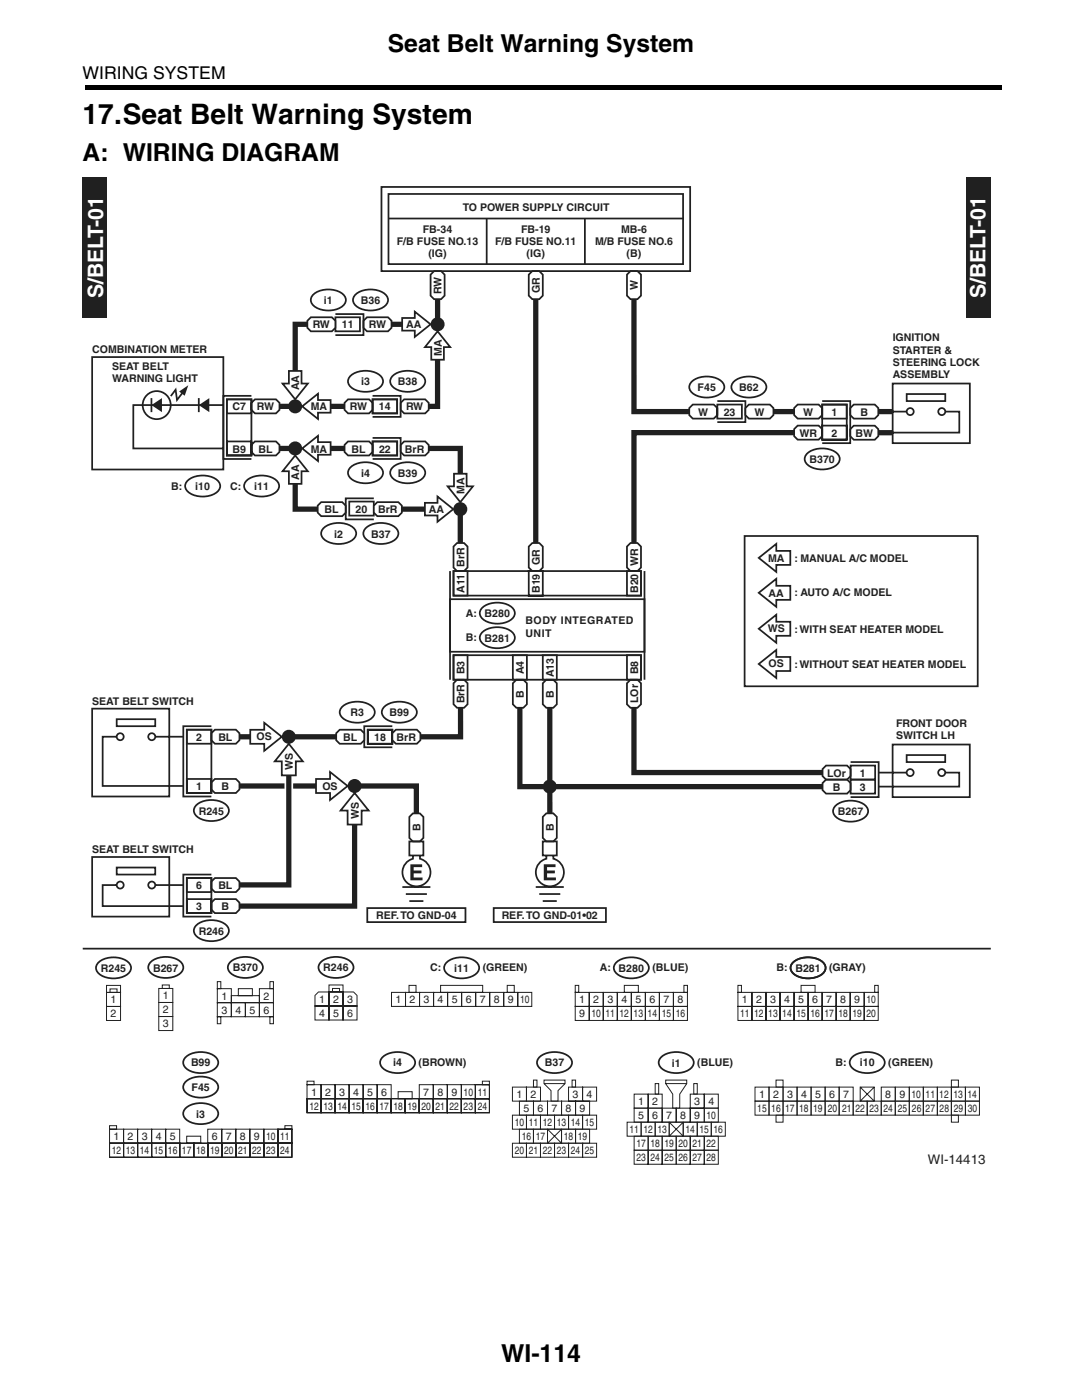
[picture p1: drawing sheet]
<svg xmlns="http://www.w3.org/2000/svg" width="216mm" height="279mm" viewBox="0 0 216 279" stroke-linecap="round" stroke-linejoin="round" font-family="sans-serif">
<path d="M17 17h183v.8h-183z" fill="#000"/>
<path d="M16.5 189.4h181.3" fill="none" stroke="#231f20" stroke-width=".35"/>
<g fill="none" stroke="#231f20" stroke-width=".2">
<path d="M61.3 216.5h2.8v2.8h-2.8zM61.3 219.3h2.8v2.8h-2.8zM61.3 215.8h1.4v.7h-1.4zM64.1 216.5h2.8v2.8h-2.8zM64.1 219.3h2.8v2.8h-2.8zM66.9 216.5h2.8v2.8h-2.8zM66.9 219.3h2.8v2.8h-2.8zM69.7 216.5h2.8v2.8h-2.8zM69.7 219.3h2.8v2.8h-2.8zM72.5 219.3h2.8v2.8h-2.8zM72.5 216.5h2.8v2.8h-2.8zM75.3 216.5h2.8v2.8h-2.8z"/>
<path d="M75.3 219.3h2.8v2.8h-2.8zM78.1 219.3h2.8v2.8h-2.8zM79.5 217.9h2.8v1.4h-2.8zM80.9 219.3h2.8v2.8h-2.8zM83.7 219.3h2.8v2.8h-2.8zM83.7 216.5h2.8v2.8h-2.8zM86.5 216.5h2.8v2.8h-2.8zM86.5 219.3h2.8v2.8h-2.8zM89.3 216.5h2.8v2.8h-2.8zM89.3 219.3h2.8v2.8h-2.8zM92.1 216.5h2.8v2.8h-2.8zM92.1 219.3h2.8v2.8h-2.8z"/>
<path d="M94.9 216.5h2.8v2.8h-2.8zM94.9 219.3h2.8v2.8h-2.8zM96.3 215.8h1.4v.7h-1.4z"/>
</g>
<g fill="#231f20">
<path d="M16.5 35.4h4.9v28h-4.9z"/>
<path d="M192.8 35.4h4.9v28h-4.9z"/>
</g>
<g fill="none" stroke="#231f20" stroke-width=".35">
<path d="M30.2 79.5v2.8"/>
<circle cx="31.3" cy="80.9" r="2.8"/>
</g>
<path d="M30.2 80.9l2.1-1.4v2.8z" fill="#231f20"/>
<path d="M87.3 59.7v5M106.9 59.7v48.7M55.8 89.5h3.1M55.8 81.1h3.1M91.9 101.6v6.8" fill="none" stroke="#231f20" stroke-width="1.1" stroke-linecap="butt"/>
<g fill="none" stroke="#231f20" stroke-width=".35">
<path d="M76.1 37.3h61.7v16.8h-61.7zM77.5 38.7h58.8v14h-58.8zM77.5 43.6h58.8M97.1 43.6v9.1M105.5 54.8l.7-.7h1.4l.7 .7v4.2l-.7 .7h-1.4l-.7-.7zM116.7 43.6v9.1M125.8 54.1h1.4l.7 .7v4.2l-.7 .7h-1.4l-.7-.7v-4.2zM18.4 141.5h15.4v17.5h-15.4zM23.3 143.6h7.7v1.4h-7.7zM23.3 147.1h-2.8v9.8h16.1M31 147.1h5.6M37.3 145.7h4.9v2.8h-4.9z"/>
<path d="M37.3 145.7h4.9v12.6h-4.9zM37.3 155.5h4.9v2.8h-4.9zM42.2 145h-5.6v14h5.6M42.9 145.7h4.2l.7 .7v1.4l-.7 .7h-4.2l-.7-.7v-1.4zM42.9 155.5h4.2l.7 .7v1.4l-.7 .7h-4.2l-.7-.7v-1.4zM23.3 173.2h7.7v1.4h-7.7zM23.3 176.7h-2.8v4.2h13.3M31 176.7h2.8M81.7 163.1l.7-.7h1.4l.7 .7v4.2l-.7 .7h-1.4l-.7-.7z"/>
<circle cx="24" cy="147.1" r=".7"/>
<circle cx="30.3" cy="147.1" r=".7"/>
<circle cx="24" cy="176.7" r=".7"/>
<circle cx="30.3" cy="176.7" r=".7"/>
</g>
<path d="M81.9 172.5h2.4v.6h-1.7v.7h1.5v.5h-1.5v.9h1.7v.5h-2.4z" fill="#231f20"/>
<path d="M80.3 177.1h5.6M81 178.5h4.2M81.7 168h2.8v2.8h-2.8zM81.7 179.9h2.8M82.4 170.8v.6a2.8 2.8 0 0 0-1.6 4.3 2.8 2.8 0 0 0 4.6 0 2.8 2.8 0 0 0-1.6-4.3v-.6M109 162.4h1.4l.7 .7v4.2l-.7 .7h-1.4l-.7-.7v-4.2zM73.3 181.3h19.6v2.8h-19.6z" fill="none" stroke="#231f20" stroke-width=".35"/>
<path d="M108.5 172.5h2.4v.6h-1.7v.7h1.6v.5h-1.6v.9h1.8v.5h-2.5z" fill="#231f20"/>
<g fill="none" stroke="#231f20" stroke-width=".35">
<path d="M137.9 76.3a4.8 4.8 0 0 1 6.3 0 1.63 1.63 0 0 1-.9 2.6 4.9 4.9 0 0 1-5.4-.7 1.38 1.38 0 0 1 0-1.9zM146.3 76.3a4.8 4.8 0 0 1 6.3 0 1.63 1.63 0 0 1-.9 2.6 4.9 4.9 0 0 1-5.4-.7 1.38 1.38 0 0 1 0-1.9zM178.2 76.6h15.4v11.9h-15.4zM181 78.7h7.7v1.4h-7.7zM37.3 96.1a4.8 4.8 0 0 1 6.3 0 1.63 1.63 0 0 1-1 2.6 4.9 4.9 0 0 1-5.3-.8 1.38 1.38 0 0 1 0-1.8zM49.1 96.1a4.8 4.8 0 0 1 6.3 0 1.63 1.63 0 0 1-1 2.6 4.9 4.9 0 0 1-5.3-.8 1.38 1.38 0 0 1 0-1.8zM143.2 80.1h5.6v4.2h-5.6M159.2 80.8h4.2l.7 .7v1.4l-.7 .7h-4.2l-.7-.7v-1.4zM159.2 85h4.2l.7 .7v1.4l-.7 .7h-4.2l-.7-.7v-1.4zM161 90.7a4.8 4.8 0 0 1 6.3 0 1.63 1.63 0 0 1-1 2.6 4.9 4.9 0 0 1-5.3-.8 1.38 1.38 0 0 1 0-1.8zM164.1 80.8h4.9v2.8h-4.9zM164.1 80.8h4.9v7h-4.9z"/>
<path d="M164.1 85h4.9v2.8h-4.9zM164.1 80.1h5.6v8.4h-5.6M178.2 82.2h2.8M188.7 82.2h2.8v4.2h-13.3M68.2 141.2a4.8 4.8 0 0 1 6.3 0 1.63 1.63 0 0 1-1 2.6 4.9 4.9 0 0 1-5.3-.7 1.38 1.38 0 0 1 0-1.9zM76.6 141.2a4.8 4.8 0 0 1 6.3 0 1.63 1.63 0 0 1-1 2.6 4.9 4.9 0 0 1-5.3-.7 1.38 1.38 0 0 1 0-1.9zM164.2 156.3l.7-.7h4.2l.7 .7v1.4l-.7 .7h-4.2l-.7-.7zM164.9 152.8h4.2l.7 .7v1.4l-.7 .7h-4.2l-.7-.7v-1.4zM169.8 152.8h4.9v2.8h-4.9zM169.8 155.6h4.9v2.8h-4.9zM169.8 152.1h5.6v7h-5.6M175.4 154.2h5.6"/>
<path d="M178.2 148.6h15.4v10.5h-15.4zM181 150.7h7.7v1.4h-7.7zM188.7 154.2h2.8v2.8h-16.1M18.4 171.1h15.4v11.9h-15.4zM33.8 176.7h2.8M37.3 175.3h4.9v2.8h-4.9zM37.3 175.3h4.9v7h-4.9zM37.3 179.5h4.9v2.8h-4.9zM39 160.9a4.8 4.8 0 0 1 6.3 0 1.63 1.63 0 0 1-.9 2.5 4.9 4.9 0 0 1-5.4-.7 1.38 1.38 0 0 1 0-1.8zM42.2 174.6h-5.6v8.4h5.6M42.9 175.3h4.2l.7 .7v1.4l-.7 .7h-4.2l-.7-.7v-1.4zM42.9 179.5h4.2l.7 .7v1.4l-.7 .7h-4.2l-.7-.7v-1.4z"/>
<path d="M106.9 177.1h5.6M107.6 178.5h4.2M108.3 168h2.8v2.8h-2.8zM108.3 179.9h2.8M109.1 170.8v.6a2.8 2.8 0 0 0-1.6 4.3 2.8 2.8 0 0 0 4.6 0 2.8 2.8 0 0 0-1.6-4.3v-.6M166.6 161a4.8 4.8 0 0 1 6.3 0 1.63 1.63 0 0 1-.9 2.6 4.9 4.9 0 0 1-5.4-.8 1.38 1.38 0 0 1 0-1.8zM33.8 180.9h2.8M39 184.9a4.8 4.8 0 0 1 6.3 0 1.63 1.63 0 0 1-.9 2.5 4.9 4.9 0 0 1-5.4-.7 1.38 1.38 0 0 1 0-1.8z"/>
<circle cx="181.7" cy="82.2" r=".7"/>
<circle cx="188" cy="82.2" r=".7"/>
<circle cx="181.7" cy="154.2" r=".7"/>
<circle cx="188" cy="154.2" r=".7"/>
</g>
<path d="M47.8 156.9h15.3M70.8 156.9h12.3v5.5" fill="none" stroke="#231f20" stroke-width="1.1" stroke-linecap="butt"/>
<path d="M138.3 80.8h4.2l.7 .7v1.4l-.7 .7h-4.2l-.7-.7v-1.4z" fill="#fff"/>
<path d="M138.3 80.8h4.2l.7 .7v1.4l-.7 .7h-4.2l-.7-.7v-1.4zM143.2 80.8h4.9v2.8h-4.9z" fill="none" stroke="#231f20" stroke-width=".35"/>
<path d="M149.5 80.8h4.2l.7 .7v1.4l-.7 .7h-4.2l-.7-.7v-1.4z" fill="#fff"/>
<path d="M149.5 80.8h4.2l.7 .7v1.4l-.7 .7h-4.2l-.7-.7v-1.4z" fill="none" stroke="#231f20" stroke-width=".35"/>
<path d="M50.9 88.1h4.2l.7 .7v1.4l-.7 .7h-4.2l-.7-.7v-1.4z" fill="#fff"/>
<path d="M45.3 79.7h4.9v11.2h-4.9zM50.2 79h-5.6v12.6h5.6M45.3 88.1h4.9v2.8h-4.9zM50.9 88.1h4.2l.7 .7v1.4l-.7 .7h-4.2l-.7-.7v-1.4z" fill="none" stroke="#231f20" stroke-width=".35"/>
<path d="M50.9 79.7h4.2l.7 .7v1.4l-.7 .7h-4.2l-.7-.7v-1.4z" fill="#fff"/>
<g fill="none" stroke="#231f20" stroke-width=".35">
<path d="M45.3 79.7h4.9v2.8h-4.9zM50.9 79.7h4.2l.7 .7v1.4l-.7 .7h-4.2l-.7-.7v-1.4zM89.8 119.6h38.8v10.5h-38.8zM89.8 114v21.7M90.5 114h37.4v4.9h-37.4zM90.5 109.1l.7-.7h1.4l.7 .7v4.2l-.7 .7h-1.4l-.7-.7zM90.5 114h2.8v4.9h-2.8zM105.5 109.1l.7-.7h1.4l.7 .7v4.2l-.7 .7h-1.4l-.7-.7zM105.5 114h2.8v4.9h-2.8zM125.1 109.1l.7-.7h1.4l.7 .7v4.2l-.7 .7h-1.4l-.7-.7zM125.1 114h2.8v4.9h-2.8zM128.6 114v21.7"/>
<path d="M90.5 130.8h37.4v4.9h-37.4zM90.5 136.4l.7-.7h1.4l.7 .7v4.2l-.7 .7h-1.4l-.7-.7zM90.5 130.8h2.8v4.9h-2.8zM96.1 121.5a4.8 4.8 0 0 1 6.3 0 1.63 1.63 0 0 1-.9 2.5 4.9 4.9 0 0 1-5.4-.7 1.38 1.38 0 0 1 0-1.8zM96.1 126.4a4.8 4.8 0 0 1 6.3 0 1.63 1.63 0 0 1-.9 2.5 4.9 4.9 0 0 1-5.4-.7 1.38 1.38 0 0 1 0-1.8zM102.4 130.8h2.8v4.9h-2.8zM103.1 135.7h1.4l.7 .7v4.2l-.7 .7h-1.4l-.7-.7v-4.2zM108.3 130.8h2.8v4.9h-2.8zM109 135.7h1.4l.7 .7v4.2l-.7 .7h-1.4l-.7-.7v-4.2zM125.1 130.8h2.8v4.9h-2.8zM125.8 135.7h1.4l.7 .7v4.2l-.7 .7h-1.4l-.7-.7v-4.2z"/>
</g>
<path d="M158.5 86.4h-32v22" fill="none" stroke="#231f20" stroke-width="1.1" stroke-linecap="butt"/>
<g fill="#231f20">
<circle cx="109.7" cy="157" r="1.4"/>
<circle cx="70.8" cy="156.9" r="1.4"/>
</g>
<path d="M78.3 145h-5.6v4.2h5.6" fill="none" stroke="#231f20" stroke-width=".35"/>
<path d="M67.8 145.7h4.2l.7 .7v1.4l-.7 .7h-4.2l-.7-.7v-1.4z" fill="#fff"/>
<path d="M67.8 145.7h4.2l.7 .7v1.4l-.7 .7h-4.2l-.7-.7v-1.4z" fill="none" stroke="#231f20" stroke-width=".35"/>
<path d="M73.4 145.7h4.9v2.8h-4.9z" fill="#fff"/>
<path d="M39.7 79.5v2.8M73.4 145.7h4.9v2.8h-4.9zM19.5 192.3a4.8 4.8 0 0 1 6.3 0 1.63 1.63 0 0 1-.9 2.5 4.9 4.9 0 0 1-5.4-.7 1.38 1.38 0 0 1 0-1.8zM29.9 192.2a4.8 4.8 0 0 1 6.3 0 1.63 1.63 0 0 1-.9 2.6 4.9 4.9 0 0 1-5.4-.8 1.38 1.38 0 0 1 0-1.8zM170 211.2a4.8 4.8 0 0 1 6.2 0 1.63 1.63 0 0 1-.9 2.5 4.9 4.9 0 0 1-5.3-.7 1.38 1.38 0 0 1 0-1.8z" fill="none" stroke="#231f20" stroke-width=".35"/>
<path d="M126.5 59.7v22.5h11.1M154.4 82.2h4.1M126.5 141.3v12.9h37.7" fill="none" stroke="#231f20" stroke-width="1.1" stroke-linecap="butt"/>
<g fill="none" stroke="#231f20" stroke-width=".2">
<path d="M21.3 198.1h2.8v2.8h-2.8zM21.3 196.7h2.8v1.4h-2.8zM22 197.4h1.4v.7h-1.4zM31.7 197.3h2.8v2.8h-2.8zM32.4 196.6h1.4v.7h-1.4zM21.3 200.9h2.8v2.8h-2.8zM31.7 200.1h2.8v2.8h-2.8zM31.7 202.9h2.8v2.8h-2.8zM150.7 217h2.8v2.8h-2.8zM150.7 219.8h2.8v2.8h-2.8zM153.5 217h2.8v2.8h-2.8zM153.5 219.8h2.8v2.8h-2.8z"/>
<path d="M154.9 215.6h1.4v1.4h-1.4zM156.3 217h2.8v2.8h-2.8zM156.3 219.8h2.8v2.8h-2.8zM159.1 217h2.8v2.8h-2.8zM159.1 219.8h2.8v2.8h-2.8zM161.9 217h2.8v2.8h-2.8zM161.9 219.8h2.8v2.8h-2.8zM164.7 217h2.8v2.8h-2.8zM164.7 219.8h2.8v2.8h-2.8zM167.5 217h2.8v2.8h-2.8zM167.5 219.8h2.8v2.8h-2.8zM170.3 219.8h2.8v2.8h-2.8z"/>
<path d="M171.7 217h2.8v2.8h-2.8zM171.7 217l2.8 2.8M173.1 219.8h2.8v2.8h-2.8zM174.5 217l-2.8 2.8M175.9 217h2.8v2.8h-2.8zM175.9 219.8h2.8v2.8h-2.8zM178.7 217h2.8v2.8h-2.8zM178.7 219.8h2.8v2.8h-2.8zM181.5 217h2.8v2.8h-2.8zM181.5 219.8h2.8v2.8h-2.8zM184.3 217h2.8v2.8h-2.8zM184.3 219.8h2.8v2.8h-2.8z"/>
<path d="M187.1 217h2.8v2.8h-2.8zM187.1 219.8h2.8v2.8h-2.8zM189.9 217h2.8v2.8h-2.8zM189.9 219.8h2.8v2.8h-2.8zM189.9 215.6h1.4v1.4h-1.4zM192.7 217h2.8v2.8h-2.8zM192.7 219.8h2.8v2.8h-2.8zM154.9 222.6h1.4v1.4h-1.4zM189.9 222.6h1.4v1.4h-1.4z"/>
</g>
<path d="M39.7 80.9l2.1-1.4v2.8z" fill="#231f20"/>
<path d="M18.4 71.3h26.2v22.4h-26.2zM44.6 80.9h-18v8.6h18" fill="none" stroke="#231f20" stroke-width=".35"/>
<path d="M47.8 147.1h2.1M57.6 147.1h9.5M91.9 141.3v5.8h-8M103.8 141.3v15.7h60.4M109.7 157l.1 5.4" fill="none" stroke="#231f20" stroke-width="1.1" stroke-linecap="butt"/>
<path d="M35.8 78.2l1.8-1.3-.7 2.1z" fill="#231f20"/>
<path d="M86.6 54.1h1.4l.7 .7v4.2l-.7 .7h-1.4l-.7-.7v-4.2zM36.7 78l-1.4 1.8-.2-2-1 1.3M89 192.3a4.8 4.8 0 0 1 6.3 0 1.63 1.63 0 0 1-1 2.5 4.9 4.9 0 0 1-5.3-.7 1.38 1.38 0 0 1 0-1.8zM122.9 192.3a4.8 4.8 0 0 1 6.3 0 1.63 1.63 0 0 1-1 2.5 4.9 4.9 0 0 1-5.3-.7 1.38 1.38 0 0 1 0-1.8zM158.2 192.3a4.8 4.8 0 0 1 6.2 0 1.63 1.63 0 0 1-.9 2.5 4.9 4.9 0 0 1-5.3-.7 1.38 1.38 0 0 1 0-1.8zM36.9 211.2a4.8 4.8 0 0 1 6.3 0 1.63 1.63 0 0 1-.9 2.5 4.9 4.9 0 0 1-5.4-.7 1.38 1.38 0 0 1 0-1.8z" fill="none" stroke="#231f20" stroke-width=".35"/>
<g fill="none" stroke="#231f20" stroke-width=".2">
<path d="M78.1 198.1h2.8v2.8h-2.8zM80.9 198.1h2.8v2.8h-2.8zM81.6 196.7h1.4v1.4h-1.4zM83.7 198.1h2.8v2.8h-2.8zM86.5 198.1h2.8v2.8h-2.8zM87.9 196.7h8.4v1.4h-8.4zM89.3 198.1h2.8v2.8h-2.8zM92.1 198.1h2.8v2.8h-2.8zM94.9 198.1h2.8v2.8h-2.8zM97.7 198.1h2.8v2.8h-2.8zM100.5 198.1h2.8v2.8h-2.8zM101.2 196.7h1.4v1.4h-1.4z"/>
<path d="M103.3 198.1h2.8v2.8h-2.8zM114.8 198.1h2.8v2.8h-2.8zM114.8 196.7h.7v1.4h-.7zM117.6 198.1h2.8v2.8h-2.8zM120.4 198.1h2.8v2.8h-2.8zM123.2 198.1h2.8v2.8h-2.8zM124.6 196.7h2.8v1.4h-2.8zM126 198.1h2.8v2.8h-2.8zM128.8 198.1h2.8v2.8h-2.8zM131.6 198.1h2.8v2.8h-2.8zM134.4 198.1h2.8v2.8h-2.8zM136.5 196.7h.7v1.4h-.7z"/>
<path d="M147.3 198.1h2.8v2.8h-2.8zM147.3 196.7h.7v1.4h-.7zM150.1 198.1h2.8v2.8h-2.8zM152.9 198.1h2.8v2.8h-2.8zM155.7 198.1h2.8v2.8h-2.8zM158.5 198.1h2.8v2.8h-2.8zM159.9 196.7h2.8v1.4h-2.8zM161.3 198.1h2.8v2.8h-2.8zM164.1 198.1h2.8v2.8h-2.8zM166.9 198.1h2.8v2.8h-2.8zM169.7 198.1h2.8v2.8h-2.8zM172.5 198.1h2.8v2.8h-2.8z"/>
<path d="M174.6 196.7h.7v1.4h-.7zM114.8 200.9h2.8v2.8h-2.8zM117.6 200.9h2.8v2.8h-2.8zM120.4 200.9h2.8v2.8h-2.8zM123.2 200.9h2.8v2.8h-2.8zM126 200.9h2.8v2.8h-2.8zM128.8 200.9h2.8v2.8h-2.8zM131.6 200.9h2.8v2.8h-2.8zM134.4 200.9h2.8v2.8h-2.8zM147.3 200.9h2.8v2.8h-2.8zM150.1 200.9h2.8v2.8h-2.8zM152.9 200.9h2.8v2.8h-2.8z"/>
<path d="M155.7 200.9h2.8v2.8h-2.8zM158.5 200.9h2.8v2.8h-2.8zM161.3 200.9h2.8v2.8h-2.8zM164.1 200.9h2.8v2.8h-2.8zM166.9 200.9h2.8v2.8h-2.8zM169.7 200.9h2.8v2.8h-2.8zM172.5 200.9h2.8v2.8h-2.8zM21.9 225.4h2.8v2.8h-2.8zM21.9 228.2h2.8v2.8h-2.8zM21.9 224.7h1.4v.7h-1.4zM24.7 225.4h2.8v2.8h-2.8zM24.7 228.2h2.8v2.8h-2.8z"/>
<path d="M27.5 225.4h2.8v2.8h-2.8zM27.5 228.2h2.8v2.8h-2.8zM30.3 225.4h2.8v2.8h-2.8zM30.3 228.2h2.8v2.8h-2.8zM33.1 228.2h2.8v2.8h-2.8zM33.1 225.4h2.8v2.8h-2.8zM35.9 228.2h2.8v2.8h-2.8zM37.3 226.8h2.8v1.4h-2.8zM38.7 228.2h2.8v2.8h-2.8zM41.5 228.2h2.8v2.8h-2.8zM41.5 225.4h2.8v2.8h-2.8zM44.3 228.2h2.8v2.8h-2.8z"/>
<path d="M44.3 225.4h2.8v2.8h-2.8zM47.1 225.4h2.8v2.8h-2.8zM47.1 228.2h2.8v2.8h-2.8zM49.9 225.4h2.8v2.8h-2.8zM49.9 228.2h2.8v2.8h-2.8zM52.7 225.4h2.8v2.8h-2.8zM52.7 228.2h2.8v2.8h-2.8zM55.5 225.4h2.8v2.8h-2.8zM55.5 228.2h2.8v2.8h-2.8zM56.9 224.7h1.4v.7h-1.4z"/>
</g>
<path d="M109.7 141.3v15.7" fill="none" stroke="#231f20" stroke-width="1.1" stroke-linecap="butt"/>
<path d="M79 145.7h4.2l.7 .7v1.4l-.7 .7h-4.2l-.7-.7v-1.4z" fill="#fff"/>
<path d="M170.4 80.8h4.2l.7 .7v1.4l-.7 .7h-4.2l-.7-.7v-1.4zM170.4 85h4.2l.7 .7v1.4l-.7 .7h-4.2l-.7-.7v-1.4zM79 145.7h4.2l.7 .7v1.4l-.7 .7h-4.2l-.7-.7v-1.4zM45.8 192.2a4.8 4.8 0 0 1 6.3 0 1.63 1.63 0 0 1-.9 2.6 4.9 4.9 0 0 1-5.4-.8 1.38 1.38 0 0 1 0-1.8zM98.5 181.3h22.4v2.8h-22.4zM107.5 211.2a4.8 4.8 0 0 1 6.3 0 1.63 1.63 0 0 1-.9 2.5 4.9 4.9 0 0 1-5.4-.7 1.38 1.38 0 0 1 0-1.8zM131.8 211.2a4.8 4.8 0 0 1 6.3 0 1.63 1.63 0 0 1-.9 2.5 4.9 4.9 0 0 1-5.4-.7 1.38 1.38 0 0 1 0-1.8z" fill="none" stroke="#231f20" stroke-width=".35"/>
<g fill="none" stroke="#231f20" stroke-width=".2">
<path d="M43.4 197.4h2.8v2.8h-2.8zM43.4 196h.7v1.4h-.7zM46.2 198.8h5.6v1.4h-5.6zM47.6 197.4h2.8v1.4h-2.8zM51.8 197.4h2.8v2.8h-2.8zM53.9 196h.7v1.4h-.7zM43.4 200.2h2.8v2.8h-2.8zM43.4 203h.7v1.4h-.7zM46.2 200.2h2.8v2.8h-2.8zM49 200.2h2.8v2.8h-2.8zM51.8 200.2h2.8v2.8h-2.8zM53.9 203h.7v1.4h-.7z"/>
<path d="M102.3 217h2.8v2.8h-2.8zM103.7 219.8h2.8v2.8h-2.8zM105.1 217h2.8v2.8h-2.8zM106.5 219.8h2.8v2.8h-2.8zM106.5 215.6h.7v1.4h-.7zM108.6 215.6h4.2v.7l-1.4 1.4v2.1h-1.4v-2.1l-1.4-1.4zM108.6 216.3h4.2M109.3 219.8h2.8v2.8h-2.8zM112.1 219.8h2.8v2.8h-2.8zM113.5 217h2.8v2.8h-2.8zM114.2 215.6h.7v1.4h-.7zM114.9 219.8h2.8v2.8h-2.8z"/>
<path d="M116.3 217h2.8v2.8h-2.8zM126.6 218.4h2.8v2.8h-2.8zM129.4 218.4h2.8v2.8h-2.8zM130.8 216.3h.7v2.1h-.7zM132.9 215.6h4.2v.7l-1.4 2.1v2.8h-1.4v-2.8l-1.4-2.1zM132.9 216.3h4.2M137.8 218.4h2.8v2.8h-2.8zM138.5 216.3h.7v2.1h-.7zM140.6 218.4h2.8v2.8h-2.8zM102.3 222.6h2.8v2.8h-2.8zM102.3 228.2h2.8v2.8h-2.8zM103.7 225.4h2.8v2.8h-2.8z"/>
<path d="M105.1 228.2h2.8v2.8h-2.8zM105.1 222.6h2.8v2.8h-2.8zM106.5 225.4h2.8v2.8h-2.8zM107.9 228.2h2.8v2.8h-2.8zM107.9 222.6h2.8v2.8h-2.8zM109.3 225.4h2.8v2.8h-2.8zM109.3 225.4l2.8 2.8M110.7 228.2h2.8v2.8h-2.8zM110.7 222.6h2.8v2.8h-2.8zM112.1 225.4h2.8v2.8h-2.8zM112.1 225.4l-2.8 2.8M113.5 228.2h2.8v2.8h-2.8z"/>
<path d="M113.5 222.6h2.8v2.8h-2.8zM114.9 225.4h2.8v2.8h-2.8zM116.3 222.6h2.8v2.8h-2.8zM116.3 228.2h2.8v2.8h-2.8zM125.2 224h2.8v2.8h-2.8zM126.6 221.2h2.8v2.8h-2.8zM126.6 229.6h2.8v2.8h-2.8zM126.6 226.8h2.8v2.8h-2.8zM128 224h2.8v2.8h-2.8zM129.4 221.2h2.8v2.8h-2.8zM129.4 229.6h2.8v2.8h-2.8zM129.4 226.8h2.8v2.8h-2.8z"/>
<path d="M130.8 224h2.8v2.8h-2.8zM132.2 221.2h2.8v2.8h-2.8zM132.2 229.6h2.8v2.8h-2.8zM132.2 226.8h2.8v2.8h-2.8zM133.6 224h2.8v2.8h-2.8zM133.6 224l2.8 2.8M135 226.8h2.8v2.8h-2.8zM135 221.2h2.8v2.8h-2.8zM135 229.6h2.8v2.8h-2.8zM136.4 224h2.8v2.8h-2.8zM136.4 224l-2.8 2.8M137.8 226.8h2.8v2.8h-2.8z"/>
<path d="M137.8 221.2h2.8v2.8h-2.8zM137.8 229.6h2.8v2.8h-2.8zM139.2 224h2.8v2.8h-2.8zM140.6 226.8h2.8v2.8h-2.8zM140.6 229.6h2.8v2.8h-2.8zM140.6 221.2h2.8v2.8h-2.8zM142 224h2.8v2.8h-2.8z"/>
</g>
<path d="M175.3 82.2h2.9M175.3 86.4h2.9" fill="none" stroke="#231f20" stroke-width="1.1" stroke-linecap="butt"/>
<path d="M49.9 145.7h2.8v-1.4l3.5 2.8-3.5 2.8v-1.4h-2.8z" fill="#fff"/>
<path d="M49.9 145.7h2.8v-1.4l3.5 2.8-3.5 2.8v-1.4h-2.8z" fill="none" stroke="#231f20" stroke-width=".35"/>
<path d="M63.1 155.5h2.8v-1.4l3.5 2.8-3.5 2.8v-1.4h-2.8z" fill="#fff"/>
<path d="M63.1 155.5h2.8v-1.4l3.5 2.8-3.5 2.8v-1.4h-2.8z" fill="none" stroke="#231f20" stroke-width=".35"/>
<path d="M151.5 132.5l3.5-2.8v1.4h2.8v2.8h-2.8v1.4z" fill="#fff"/>
<path d="M151.5 132.5l3.5-2.8v1.4h2.8v2.8h-2.8v1.4z" fill="none" stroke="#231f20" stroke-width=".35"/>
<path d="M151.5 125.5l3.5-2.8v1.4h2.8v2.8h-2.8v1.4z" fill="#fff"/>
<path d="M151.5 125.5l3.5-2.8v1.4h2.8v2.8h-2.8v1.4z" fill="none" stroke="#231f20" stroke-width=".35"/>
<path d="M70.8 164.6v16.3h-23" fill="none" stroke="#231f20" stroke-width="1.1" stroke-linecap="butt"/>
<path d="M70.8 158.3l2.8 3.5h-1.4v2.8h-2.8v-2.8h-1.4z" fill="#fff"/>
<path d="M70.8 158.3l2.8 3.5h-1.4v2.8h-2.8v-2.8h-1.4z" fill="none" stroke="#231f20" stroke-width=".35"/>
<circle cx="57.6" cy="147.1" r="1.4" fill="#231f20"/>
<path d="M57.6 155.5v4.5" fill="none" stroke="#fff" stroke-width="1.7" stroke-linecap="butt"/>
<path d="M57.6 154.8v21.8h-9.8" fill="none" stroke="#231f20" stroke-width="1.1" stroke-linecap="butt"/>
<path d="M57.6 148.5l2.8 3.5h-1.4v2.8h-2.8v-2.8h-1.4z" fill="#fff"/>
<path d="M148.6 107h46.6v30h-46.6zM57.6 148.5l2.8 3.5h-1.4v2.8h-2.8v-2.8h-1.4z" fill="none" stroke="#231f20" stroke-width=".35"/>
<circle cx="87.3" cy="64.7" r="1.4" fill="#231f20"/>
<path d="M68.8 80.4l.7-.7h4.2l.7 .7v1.4l-.7 .7h-4.2l-.7-.7z" fill="#fff"/>
<path d="M68.8 80.4l.7-.7h4.2l.7 .7v1.4l-.7 .7h-4.2l-.7-.7z" fill="none" stroke="#231f20" stroke-width=".35"/>
<path d="M80.7 79.7h4.2l.7 .7v1.4l-.7 .7h-4.2l-.7-.7v-1.4z" fill="#fff"/>
<path d="M62.4 59a4.8 4.8 0 0 1 6.3 0 1.63 1.63 0 0 1-1 2.5 4.9 4.9 0 0 1-5.3-.7 1.38 1.38 0 0 1 0-1.8zM70.8 59a4.8 4.8 0 0 1 6.3 0 1.63 1.63 0 0 1-1 2.5 4.9 4.9 0 0 1-5.3-.7 1.38 1.38 0 0 1 0-1.8zM66.9 63.3h4.9v2.8h-4.9zM80.7 79.7h4.2l.7 .7v1.4l-.7 .7h-4.2l-.7-.7v-1.4z" fill="none" stroke="#231f20" stroke-width=".35"/>
<path d="M62 63.3h4.3l.6 .7v1.4l-.6 .7h-4.3l-.7-.7v-1.4z" fill="#fff"/>
<path d="M62 63.3h4.3l.6 .7v1.4l-.6 .7h-4.3l-.7-.7v-1.4z" fill="none" stroke="#231f20" stroke-width=".35"/>
<path d="M72.5 64l.8-.7h4.2l.7 .7v1.4l-.7 .7h-4.2l-.8-.7z" fill="#fff"/>
<path d="M72.5 64l.8-.7h4.2l.7 .7v1.4l-.7 .7h-4.2l-.8-.7z" fill="none" stroke="#231f20" stroke-width=".35"/>
<circle cx="58.9" cy="81.1" r="1.4" fill="#231f20"/>
<path d="M60.3 81.1l3.2-2.5v1.3h2.5v2.5h-2.5v1.2z" fill="#fff"/>
<path d="M60.3 81.1l3.2-2.5v1.3h2.5v2.5h-2.5v1.2z" fill="none" stroke="#231f20" stroke-width=".35"/>
<path d="M57.7 74h2.5v2.6h1.2l-2.5 3.1-2.5-3.1h1.3z" fill="#fff"/>
<path d="M57.7 74h2.5v2.6h1.2l-2.5 3.1-2.5-3.1h1.3zM66.9 62.7h5.6v4.2h-5.6" fill="none" stroke="#231f20" stroke-width=".35"/>
<path d="M61.3 64.7h-2.4v9.3M66 81.1h2.8" fill="none" stroke="#231f20" stroke-width="1" stroke-linecap="butt"/>
<path d="M87.3 66.1l2.6 3.2h-1.3v2.5h-2.5v-2.5h-1.3z" fill="#fff"/>
<path d="M87.3 66.1l2.6 3.2h-1.3v2.5h-2.5v-2.5h-1.3z" fill="none" stroke="#231f20" stroke-width=".35"/>
<path d="M80.3 63.5h2.5v-1.3l3.1 2.5-3.1 2.6v-1.3h-2.5z" fill="#fff"/>
<path d="M80.3 63.5h2.5v-1.3l3.1 2.5-3.1 2.6v-1.3h-2.5z" fill="none" stroke="#231f20" stroke-width=".35"/>
<path d="M78.2 64.7h2.1M87.3 71.8v9.3h-1.7" fill="none" stroke="#231f20" stroke-width="1" stroke-linecap="butt"/>
<circle cx="91.9" cy="101.6" r="1.4" fill="#231f20"/>
<path d="M74.4 79.7h4.9v2.8h-4.9zM69.8 93.4a4.8 4.8 0 0 1 6.3 0 1.63 1.63 0 0 1-.9 2.6 4.9 4.9 0 0 1-5.4-.7 1.38 1.38 0 0 1 0-1.9zM78.2 93.4a4.8 4.8 0 0 1 6.3 0 1.63 1.63 0 0 1-.9 2.6 4.9 4.9 0 0 1-5.4-.7 1.38 1.38 0 0 1 0-1.9z" fill="none" stroke="#231f20" stroke-width=".35"/>
<path d="M68.8 88.8l.7-.7h4.2l.7 .7v1.4l-.7 .7h-4.2l-.7-.7z" fill="#fff"/>
<path d="M68.8 88.8l.7-.7h4.2l.7 .7v1.4l-.7 .7h-4.2l-.7-.7z" fill="none" stroke="#231f20" stroke-width=".35"/>
<path d="M80.7 88.1h4.2l.7 .7v1.4l-.7 .7h-4.2l-.7-.7v-1.4z" fill="#fff"/>
<path d="M80.7 88.1h4.2l.7 .7v1.4l-.7 .7h-4.2l-.7-.7v-1.4zM64.5 105.6a4.8 4.8 0 0 1 6.2 0 1.63 1.63 0 0 1-.9 2.5 4.9 4.9 0 0 1-5.3-.7 1.38 1.38 0 0 1 0-1.8zM69.7 100.1h4.9v2.8h-4.9zM72.9 105.6a4.8 4.8 0 0 1 6.3 0 1.63 1.63 0 0 1-1 2.5 4.9 4.9 0 0 1-5.3-.7 1.38 1.38 0 0 1 0-1.8z" fill="none" stroke="#231f20" stroke-width=".35"/>
<path d="M63.4 100.9l.7-.7h4.2l.7 .7v1.4l-.7 .7h-4.2l-.7-.7z" fill="#fff"/>
<path d="M63.4 100.9l.7-.7h4.2l.7 .7v1.4l-.7 .7h-4.2l-.7-.7z" fill="none" stroke="#231f20" stroke-width=".35"/>
<path d="M74.6 100.9l.7-.7h4.2l.7 .7v1.4l-.7 .7h-4.2l-.7-.7z" fill="#fff"/>
<path d="M74.6 100.9l.7-.7h4.2l.7 .7v1.4l-.7 .7h-4.2l-.7-.7z" fill="none" stroke="#231f20" stroke-width=".35"/>
<circle cx="58.9" cy="89.5" r="1.4" fill="#231f20"/>
<path d="M60.3 89.5l3.2-2.5v1.3h2.5v2.5h-2.5v1.2z" fill="#fff"/>
<path d="M60.3 89.5l3.2-2.5v1.3h2.5v2.5h-2.5v1.2z" fill="none" stroke="#231f20" stroke-width=".35"/>
<path d="M58.9 90.9l2.5 3.2h-1.2v2.5h-2.5v-2.5h-1.3z" fill="#fff"/>
<path d="M58.9 90.9l2.5 3.2h-1.2v2.5h-2.5v-2.5h-1.3zM74.6 99.5h-5.6v4.2h5.6" fill="none" stroke="#231f20" stroke-width=".35"/>
<path d="M58.9 96.6v5h4.5M66 89.5h2.8" fill="none" stroke="#231f20" stroke-width="1" stroke-linecap="butt"/>
<path d="M90.6 94.6h2.5v2.5h1.3l-2.5 3.1-2.5-3.1h1.2z" fill="#fff"/>
<path d="M90.6 94.6h2.5v2.5h1.3l-2.5 3.1-2.5-3.1h1.2z" fill="none" stroke="#231f20" stroke-width=".35"/>
<path d="M84.8 100.4h2.5v-1.3l3.2 2.5-3.2 2.6v-1.3h-2.5z" fill="#fff"/>
<path d="M74.4 79h5.6v4.2h-5.6M74.4 79.7h4.9v2.8h-4.9zM84.8 100.4h2.5v-1.3l3.2 2.5-3.2 2.6v-1.3h-2.5z" fill="none" stroke="#231f20" stroke-width=".35"/>
<path d="M85.6 89.5h6.3v5.1M80.2 101.6h4.6" fill="none" stroke="#231f20" stroke-width="1" stroke-linecap="butt"/>
<path d="M151.5 111.4l3.5-2.8v1.4h2.8v2.8h-2.8v1.4z" fill="#fff"/>
<path d="M151.5 111.4l3.5-2.8v1.4h2.8v2.8h-2.8v1.4z" fill="none" stroke="#231f20" stroke-width=".35"/>
<path d="M151.5 118.3l3.5-2.8v1.4h2.8v2.8h-2.8v1.4z" fill="#fff"/>
<path d="M69.8 75.2a4.8 4.8 0 0 1 6.3 0 1.63 1.63 0 0 1-.9 2.6 4.9 4.9 0 0 1-5.4-.8 1.38 1.38 0 0 1 0-1.8zM78.2 75.2a4.8 4.8 0 0 1 6.3 0 1.63 1.63 0 0 1-.9 2.6 4.9 4.9 0 0 1-5.4-.8 1.38 1.38 0 0 1 0-1.8zM74.4 87.4h5.6v4.2h-5.6M74.4 88.1h4.9v2.8h-4.9zM151.5 118.3l3.5-2.8v1.4h2.8v2.8h-2.8v1.4zM63.9 192.2a4.8 4.8 0 0 1 6.3 0 1.63 1.63 0 0 1-.9 2.6 4.9 4.9 0 0 1-5.4-.8 1.38 1.38 0 0 1 0-1.8zM36.9 216.1a4.8 4.8 0 0 1 6.3 0 1.63 1.63 0 0 1-.9 2.5 4.9 4.9 0 0 1-5.4-.7 1.38 1.38 0 0 1 0-1.8zM76.2 211.2a4.8 4.8 0 0 1 6.3 0 1.63 1.63 0 0 1-.9 2.5 4.9 4.9 0 0 1-5.4-.7 1.38 1.38 0 0 1 0-1.8zM36.9 221.4a4.8 4.8 0 0 1 6.3 0 1.63 1.63 0 0 1-.9 2.5 4.9 4.9 0 0 1-5.4-.7 1.38 1.38 0 0 1 0-1.8z" fill="none" stroke="#231f20" stroke-width=".35"/>
<path d="M63.6 198h2.1v2.8h-2.8v-2.1zM65.7 198h2.8v2.8h-2.8zM65.7 196.6h2.8v1.4h-2.8zM66.4 198v-.7h1.4v.7M68.5 198h2.1l.7 .7v2.1h-2.8zM62.9 200.8h2.8v2.8h-2.8zM65.7 200.8h2.8v2.8h-2.8zM68.5 200.8h2.8v2.8h-2.8z" fill="none" stroke="#231f20" stroke-width=".2"/>
<text font-size="5.6" x="16.5" y="24.8">17.Seat Belt Warning System</text>
<g font-size="4.9">
<text x="77.4" y="10.3">Seat Belt Warning System</text>
<text x="16.5" y="32.1">A: WIRING DIAGRAM</text>
<text x="100" y="271.9">WI-114</text>
</g>
<g font-size="4.2" fill="#fff">
<text x="20.6" y="59.5" transform="rotate(-90 20.6 59.5)">S/BELT-01</text>
<text x="196.7" y="59.5" transform="rotate(-90 196.7 59.5)">S/BELT-01</text>
</g>
<text font-size="3.5" x="16.5" y="15.7">WIRING SYSTEM</text>
<text font-size="2.6" fill="#231f20" x="185.2" y="232.4">WI-14413</text>
<g font-size="2.1" fill="#231f20">
<text x="84.4" y="46.4">FB-34</text>
<text x="92.4" y="42.1">TO POWER SUPPLY CIRCUIT</text>
<text x="104" y="46.4">FB-19</text>
<text x="124" y="46.4">MB-6</text>
<text x="79.2" y="48.9">F/B FUSE NO.13</text>
<text x="85.5" y="51.4">(IG)</text>
<text x="98.8" y="48.9">F/B FUSE NO.11</text>
<text x="105.1" y="51.4">(IG)</text>
<text x="118.8" y="48.9">M/B FUSE NO.6</text>
<text x="125.1" y="51.4">(B)</text>
<text x="88.1" y="58.6" transform="rotate(-90 88.1 58.6)">RW</text>
<text x="107.7" y="58.5" transform="rotate(-90 107.7 58.5)">GR</text>
<text x="127.3" y="57.9" transform="rotate(-90 127.3 57.9)">W</text>
<text x="62.4" y="65.6">RW</text>
<text x="64.7" y="60.7">i1</text>
<text x="68.2" y="65.6">11</text>
<text x="72" y="60.7">B36</text>
<text x="73.6" y="65.6">RW</text>
<text x="81.1" y="65.6">AA</text>
<text x="18.4" y="70.4">COMBINATION METER</text>
<text x="88.2" y="71.1" transform="rotate(-90 88.2 71.1)">MA</text>
<text x="178.2" y="68.1">IGNITION</text>
<text x="178.2" y="70.6">STARTER &amp;</text>
<text x="22.4" y="73.9">SEAT BELT</text>
<text x="22.4" y="76.4">WARNING LIGHT</text>
<text x="59.7" y="77.9" transform="rotate(-90 59.7 77.9)">AA</text>
<text x="72.1" y="76.9">i3</text>
<text x="79.4" y="76.9">B38</text>
<text x="178.2" y="73.1">STEERING LOCK</text>
<text x="178.2" y="75.5">ASSEMBLY</text>
<text x="46.4" y="81.9">C7</text>
<text x="51.3" y="81.9">RW</text>
<text x="62" y="81.9">MA</text>
<text x="69.9" y="81.9">RW</text>
<text x="75.6" y="81.9">14</text>
<text x="81.1" y="81.9">RW</text>
<text x="139.3" y="78.1">F45</text>
<text x="139.4" y="83">W</text>
<text x="144.5" y="83">23</text>
<text x="147.5" y="78.1">B62</text>
<text x="150.6" y="83">W</text>
<text x="160.3" y="83">W</text>
<text x="166" y="83">1</text>
<text x="171.8" y="83">B</text>
<text x="159.6" y="87.2">WR</text>
<text x="166" y="87.2">2</text>
<text x="170.8" y="87.2">BW</text>
<text x="46.4" y="90.3">B9</text>
<text x="51.6" y="90.3">BL</text>
<text x="59.7" y="95.8" transform="rotate(-90 59.7 95.8)">AA</text>
<text x="62" y="90.3">MA</text>
<text x="70.2" y="90.3">BL</text>
<text x="72.1" y="95.2">i4</text>
<text x="75.7" y="90.3">22</text>
<text x="79.4" y="95.2">B39</text>
<text x="80.8" y="90.3">BrR</text>
<text x="161.6" y="92.4">B370</text>
<text x="34.2" y="97.7">B:</text>
<text x="39" y="97.8">i10</text>
<text x="45.9" y="97.7">C:</text>
<text x="50.7" y="97.8">i11</text>
<text x="92.7" y="98.5" transform="rotate(-90 92.7 98.5)">MA</text>
<text x="64.8" y="102.5">BL</text>
<text x="66.7" y="107.3">i2</text>
<text x="71" y="102.3">20</text>
<text x="74.1" y="107.3">B37</text>
<text x="75.5" y="102.5">BrR</text>
<text x="85.6" y="102.5">AA</text>
<text x="92.7" y="113.1" transform="rotate(-90 92.7 113.1)">BrR</text>
<text x="107.8" y="112.8" transform="rotate(-90 107.8 112.8)">GR</text>
<text x="127.4" y="113" transform="rotate(-90 127.4 113)">WR</text>
<text x="153.3" y="112.2">MA</text>
<text x="158.6" y="112.1">: MANUAL A/C MODEL</text>
<text x="92.7" y="118.4" transform="rotate(-90 92.7 118.4)">A11</text>
<text x="107.8" y="118.4" transform="rotate(-90 107.8 118.4)">B19</text>
<text x="127.4" y="118.4" transform="rotate(-90 127.4 118.4)">B20</text>
<text x="153.4" y="119.2">AA</text>
<text x="158.6" y="119">: AUTO A/C MODEL</text>
<text x="93" y="123.1">A:</text>
<text x="96.7" y="123.2">B280</text>
<text x="104.9" y="124.6">BODY INTEGRATED</text>
<text x="93" y="128">B:</text>
<text x="96.7" y="128.1">B281</text>
<text x="104.9" y="127.1">UNIT</text>
<text x="153.3" y="126.2">WS</text>
<text x="158.6" y="126.3">: WITH SEAT HEATER MODEL</text>
<text x="92.7" y="134.6" transform="rotate(-90 92.7 134.6)">B3</text>
<text x="104.6" y="134.6" transform="rotate(-90 104.6 134.6)">A4</text>
<text x="110.6" y="135.2" transform="rotate(-90 110.6 135.2)">A13</text>
<text x="127.4" y="134.6" transform="rotate(-90 127.4 134.6)">B8</text>
<text x="153.4" y="133.2">OS</text>
<text x="158.6" y="133.3">: WITHOUT SEAT HEATER MODEL</text>
<text x="18.4" y="140.8">SEAT BELT SWITCH</text>
<text x="70" y="143">R3</text>
<text x="77.8" y="143">B99</text>
<text x="92.7" y="140.4" transform="rotate(-90 92.7 140.4)">BrR</text>
<text x="104.6" y="139.3" transform="rotate(-90 104.6 139.3)">B</text>
<text x="110.6" y="139.3" transform="rotate(-90 110.6 139.3)">B</text>
<text x="127.4" y="140.4" transform="rotate(-90 127.4 140.4)">LOr</text>
<text x="39.2" y="147.9">2</text>
<text x="43.6" y="147.9">BL</text>
<text x="51.2" y="147.8">OS</text>
<text x="68.5" y="147.9">BL</text>
<text x="74.7" y="147.9">18</text>
<text x="79.2" y="147.9">BrR</text>
<text x="178.9" y="145.1">FRONT DOOR</text>
<text x="178.9" y="147.6">SWITCH LH</text>
<text x="58.5" y="153.7" transform="rotate(-90 58.5 153.7)">WS</text>
<text x="165.1" y="155">LOr</text>
<text x="171.6" y="155">1</text>
<text x="39.2" y="157.7">1</text>
<text x="44.2" y="157.7">B</text>
<text x="64.4" y="157.6">OS</text>
<text x="166.2" y="157.8">B</text>
<text x="171.6" y="157.8">3</text>
<text x="39.7" y="162.6">R245</text>
<text x="71.6" y="163.5" transform="rotate(-90 71.6 163.5)">WS</text>
<text x="83.9" y="165.9" transform="rotate(-90 83.9 165.9)">B</text>
<text x="110.6" y="165.9" transform="rotate(-90 110.6 165.9)">B</text>
<text x="167.3" y="162.7">B267</text>
<text x="18.4" y="170.2">SEAT BELT SWITCH</text>
<text x="39.2" y="177.5">6</text>
<text x="43.6" y="177.5">BL</text>
<text x="39.2" y="181.7">3</text>
<text x="44.2" y="181.7">B</text>
<text x="75.1" y="183.5">REF. TO GND-04</text>
<text x="100.1" y="183.4">REF. TO GND-01•02</text>
<text x="39.7" y="186.6">R246</text>
<text x="20.1" y="194">R245</text>
<text x="30.6" y="193.9">B267</text>
<text x="46.4" y="193.9">B370</text>
<text x="64.5" y="193.9">R246</text>
<text x="85.8" y="193.9">C:</text>
<text x="90.7" y="194">i11</text>
<text x="96.3" y="193.9">(GREEN)</text>
<text x="119.7" y="193.9">A:</text>
<text x="123.5" y="194">B280</text>
<text x="130.2" y="193.9">(BLUE)</text>
<text x="155" y="193.9">B:</text>
<text x="158.8" y="194">B281</text>
<text x="165.5" y="193.9">(GRAY)</text>
<text x="22.1" y="200.3">1</text>
<text x="22.1" y="203.1">2</text>
<text x="32.5" y="199.5">1</text>
<text x="32.5" y="202.3">2</text>
<text x="44.2" y="202.3">3</text>
<text x="44.2" y="199.5">1</text>
<text x="47" y="202.3">4</text>
<text x="49.8" y="202.3">5</text>
<text x="52.6" y="199.5">2</text>
<text x="52.6" y="202.3">6</text>
<text x="63.7" y="200.2">1</text>
<text x="63.7" y="203">4</text>
<text x="66.5" y="203">5</text>
<text x="66.5" y="200.2">2</text>
<text x="69.3" y="203">6</text>
<text x="69.3" y="200.2">3</text>
<text x="79" y="200.2">1</text>
<text x="81.8" y="200.2">2</text>
<text x="84.6" y="200.2">3</text>
<text x="87.4" y="200.2">4</text>
<text x="90.2" y="200.2">5</text>
<text x="93" y="200.2">6</text>
<text x="95.8" y="200.2">7</text>
<text x="98.6" y="200.2">8</text>
<text x="101.4" y="200.2">9</text>
<text x="103.8" y="200.2">10</text>
<text x="115.6" y="200.3">1</text>
<text x="115.6" y="203.1">9</text>
<text x="118.1" y="203.1">10 11 12 13 14 15 16</text>
<text x="118.4" y="200.3">2</text>
<text x="121.2" y="200.3">3</text>
<text x="124" y="200.3">4</text>
<text x="126.8" y="200.3">5</text>
<text x="129.6" y="200.3">6</text>
<text x="132.4" y="200.3">7</text>
<text x="135.2" y="200.3">8</text>
<text x="147.8" y="203.1">11 12 13 14 15 16 17 18 19 20</text>
<text x="148.1" y="200.3">1</text>
<text x="150.9" y="200.3">2</text>
<text x="153.7" y="200.3">3</text>
<text x="156.5" y="200.3">4</text>
<text x="159.3" y="200.3">5</text>
<text x="162.1" y="200.3">6</text>
<text x="164.9" y="200.3">7</text>
<text x="167.7" y="200.3">8</text>
<text x="170.5" y="200.3">9</text>
<text x="173" y="200.3">10</text>
<text x="32.5" y="205.1">3</text>
<text x="38.1" y="212.9">B99</text>
<text x="78.5" y="212.9">i4</text>
<text x="83.6" y="212.9">(BROWN)</text>
<text x="108.7" y="212.9">B37</text>
<text x="134.1" y="212.9">i1</text>
<text x="139.2" y="212.8">(BLUE)</text>
<text x="166.8" y="212.8">B:</text>
<text x="171.6" y="212.9">i10</text>
<text x="177.3" y="212.8">(GREEN)</text>
<text x="38.2" y="217.8">F45</text>
<text x="61.7" y="221.5">12 13 14 15 16 17 18 19 20 21 22 23 24</text>
<text x="62.1" y="218.7">1</text>
<text x="64.9" y="218.7">2</text>
<text x="67.7" y="218.7">3</text>
<text x="70.5" y="218.7">4</text>
<text x="73.3" y="218.7">5</text>
<text x="76.1" y="218.7">6</text>
<text x="84.5" y="218.7">7</text>
<text x="87.3" y="218.7">8</text>
<text x="90.1" y="218.7">9</text>
<text x="92.5" y="218.7">10 11</text>
<text x="103.1" y="219.2">1</text>
<text x="104.5" y="222">5</text>
<text x="105.9" y="219.2">2</text>
<text x="107.3" y="222">6</text>
<text x="110.1" y="222">7</text>
<text x="112.9" y="222">8</text>
<text x="114.3" y="219.2">3</text>
<text x="115.7" y="222">9</text>
<text x="117.1" y="219.2">4</text>
<text x="127.4" y="220.6">1</text>
<text x="130.2" y="220.6">2</text>
<text x="138.6" y="220.6">3</text>
<text x="141.4" y="220.6">4</text>
<text x="151.2" y="222">15</text>
<text x="151.5" y="219.2">1</text>
<text x="154" y="222">16</text>
<text x="154.3" y="219.2">2</text>
<text x="156.7" y="222">17</text>
<text x="157.1" y="219.2">3</text>
<text x="159.5" y="222">18</text>
<text x="159.9" y="219.2">4</text>
<text x="162.3" y="222">19</text>
<text x="162.7" y="219.2">5</text>
<text x="165.2" y="222">20</text>
<text x="165.5" y="219.2">6</text>
<text x="168.1" y="222">21</text>
<text x="168.3" y="219.2">7</text>
<text x="170.8" y="222">22</text>
<text x="173.6" y="222">23</text>
<text x="176.4" y="222">24</text>
<text x="176.7" y="219.2">8</text>
<text x="179.2" y="222">25</text>
<text x="179.5" y="219.2">9</text>
<text x="182" y="219.2">10</text>
<text x="182" y="222">26</text>
<text x="184.8" y="219.2">11</text>
<text x="184.8" y="222">27</text>
<text x="187.5" y="219.2">12</text>
<text x="187.6" y="222">28</text>
<text x="190.3" y="219.2">13</text>
<text x="190.4" y="222">29</text>
<text x="193.1" y="219.2">14</text>
<text x="193.2" y="222">30</text>
<text x="22.7" y="227.6">1</text>
<text x="25.5" y="227.6">2</text>
<text x="28.3" y="227.6">3</text>
<text x="31.1" y="227.6">4</text>
<text x="33.9" y="227.6">5</text>
<text x="39.2" y="223.1">i3</text>
<text x="42.3" y="227.6">6</text>
<text x="45.1" y="227.6">7</text>
<text x="47.9" y="227.6">8</text>
<text x="50.7" y="227.6">9</text>
<text x="53.1" y="227.6">10 11</text>
<text x="102.7" y="224.8">10</text>
<text x="104.1" y="227.6">16</text>
<text x="105.5" y="224.8">11</text>
<text x="106.9" y="227.6">17</text>
<text x="108.3" y="224.8">12</text>
<text x="111.1" y="224.8">13</text>
<text x="112.5" y="227.6">18</text>
<text x="113.9" y="224.8">14</text>
<text x="115.3" y="227.6">19</text>
<text x="116.7" y="224.8">15</text>
<text x="125.6" y="226.2">11</text>
<text x="127.4" y="223.4">5</text>
<text x="128.4" y="226.2">12</text>
<text x="130.2" y="223.4">6</text>
<text x="131.2" y="226.2">13</text>
<text x="133" y="223.4">7</text>
<text x="135.8" y="223.4">8</text>
<text x="136.8" y="226.2">14</text>
<text x="138.6" y="223.4">9</text>
<text x="139.6" y="226.2">15</text>
<text x="141" y="223.4">10</text>
<text x="142.4" y="226.2">16</text>
<text x="22.3" y="230.4">12 13 14 15 16 17 18 19 20 21 22 23 24</text>
<text x="102.7" y="230.4">20 21</text>
<text x="108.3" y="230.4">22 23</text>
<text x="113.9" y="230.4">24</text>
<text x="116.7" y="230.4">25</text>
<text x="127" y="231.8">23</text>
<text x="127" y="229">17</text>
<text x="129.8" y="231.8">24</text>
<text x="129.8" y="229">18</text>
<text x="132.6" y="229">19</text>
<text x="132.6" y="231.8">25</text>
<text x="135.4" y="231.8">26</text>
<text x="135.4" y="229">20 21</text>
<text x="138.2" y="231.8">27</text>
<text x="141" y="231.8">28</text>
<text x="141" y="229">22</text>
</g>
</svg>
